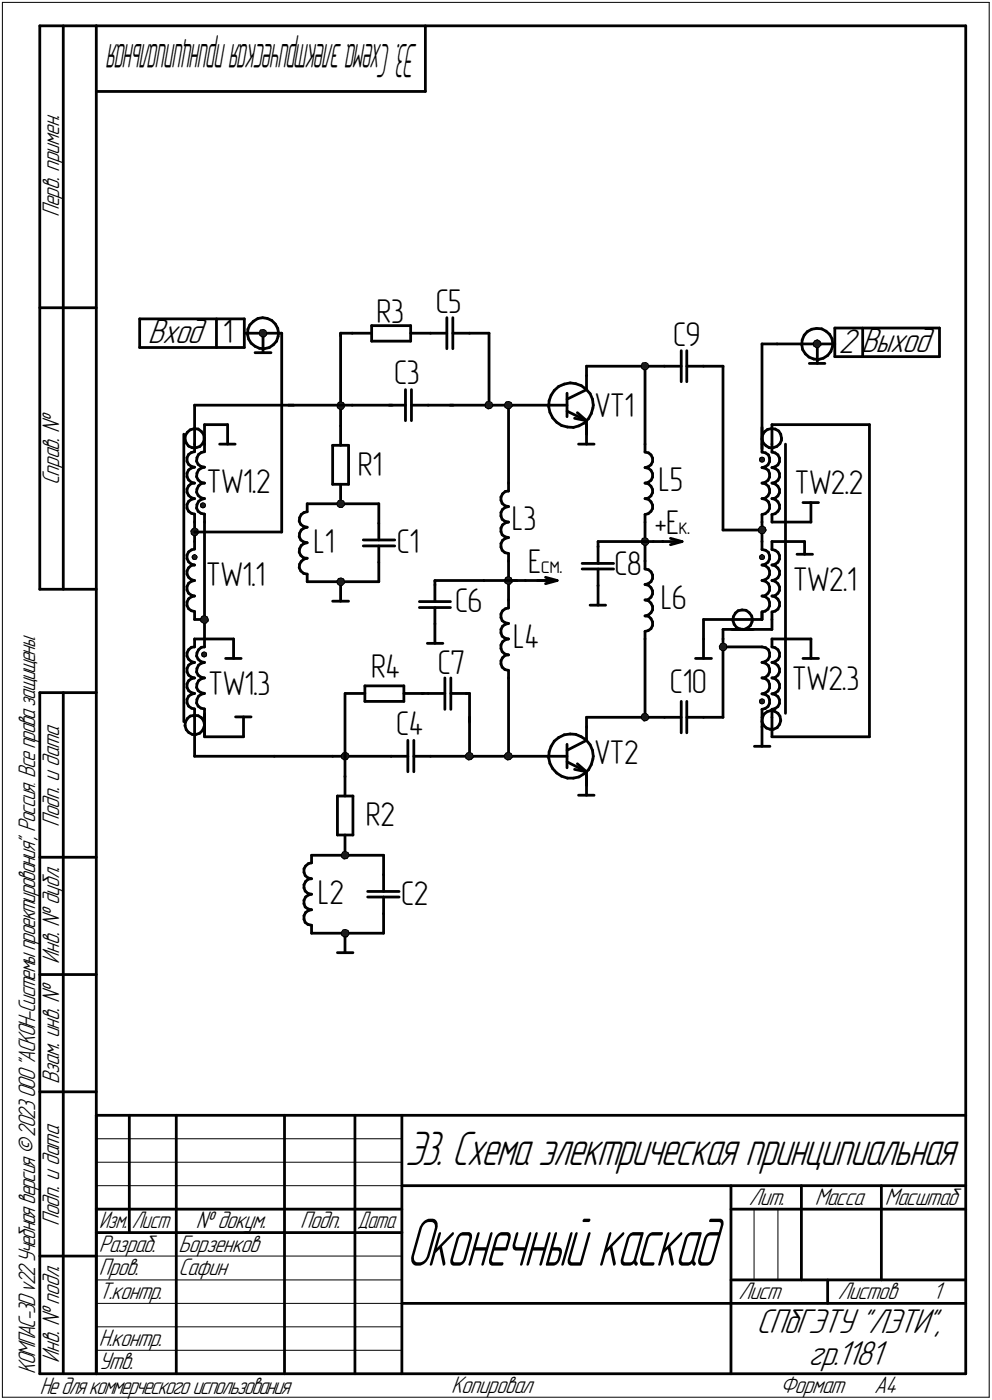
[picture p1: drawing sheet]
<svg xmlns="http://www.w3.org/2000/svg" width="211mm" height="298mm" viewBox="0 0 211 298" stroke-linecap="round" stroke-linejoin="round" font-family="sans-serif">
<g fill="none" stroke="#000" stroke-width=".59">
<path d="M8.5 5.5v120zM8.5 5.5h12zM13.5 5.5v120zM20.5 5.5v287zM20.5 5.5h185zM20.5 19.5h70zM90.5 5.5v14zM205.5 5.5v287zM8.5 65.5h12zM29.7 67.9v6.1zM29.7 74h22.3zM29.7 67.9h22.3z"/>
<path d="M46.1 67.9v6.1zM52 71h7.9zM52 67.9v6.1zM52.7 71.2l.2 1zM52.7 70.1v1.1zM52.9 72.2l.5 .9zM53.2 69.2l.7-.8zM53.2 69.2l-.5 .9zM53.4 73.1l.9 .6zM53.9 68.4l1-.6zM54.3 75.1h3.4zM54.3 73.7l.9 .5z"/>
<path d="M54.9 67.8l1-.2zM55.2 74.2l1 .1zM55.4 70.9l.1 .4zM55.5 71.3l.3 .2zM55.5 70.4h.5zM55.5 70.4l-.1 .5zM55.8 71.5h.4zM55.9 67.6l1 .2zM56 71v4.1zM56 70.4l.4 .1zM56.2 71.5l.4-.3zM56.2 74.3l1.1-.3z"/>
<path d="M56.4 70.5l.2 .5zM56.6 71v.2zM56.9 67.8l.9 .4zM57.3 74l.9-.6zM57.8 68.2l.8 .8zM58.6 69l.5 .9zM58.8 72.6l-.6 .8zM59.1 69.9l.2 1.1zM59.2 71.6l-.4 1zM59.3 71l-.1 .6zM59.9 71v42.3zM72.5 71v15.4z"/>
<path d="M72.5 71h2.4zM72.5 71v.5zM74.9 71h4.2zM79.1 69.3h8.3zM79.1 69.3v3.3zM79.1 72.6h8.3zM87.4 71h4.2zM87.4 69.3v3.3zM91.6 71h3.5zM95.1 67.6v6.7zM96.4 71h3.5zM96.4 67.6v6.7z"/>
<path d="M99.9 71h4.2zM104.1 71v15.3zM124.8 78h16.6zM124.8 78v2zM136.7 77.9v.4zM136.7 78.3l.4 .3zM136.8 77.5l.5-.1zM136.8 77.5l-.1 .4zM137.1 78.6l.4-.1zM137.2 78v16.6zM137.3 77.4l.4 .2zM137.5 78.5l.3-.4z"/>
<path d="M137.7 77.6l.1 .4zM137.8 78v.1zM141.4 78h3.5zM144.9 74.7v6.6zM146.1 78h3.6zM146.1 74.7v6.6zM149.7 78h4.1zM153.8 78v34.9zM162.1 73.2v21.4zM162.1 73.2h3.3zM165.4 73.2h12.2zM170.6 73.4l.2 1z"/>
<path d="M170.7 72.4l-.1 1zM170.8 74.4l.6 1zM171.1 71.4l-.4 1zM171.4 75.4l.7 .6zM171.8 70.6l.9-.5zM171.8 70.6l-.7 .8zM172.1 76l1 .5zM172.2 77.4h3.3zM172.7 70.1l1-.2zM173.1 76.5h1.1zM173.2 73.1l.1 .5zM173.3 73.6l.4 .2z"/>
<path d="M173.5 72.7l.4-.1zM173.5 72.7l-.3 .4zM173.7 73.8l.5-.1zM173.7 69.9l1.1 .1zM173.9 73.2v4.2zM173.9 72.6l.4 .2zM174.2 73.7l.3-.3zM174.2 76.5l1-.2zM174.3 72.8l.2 .4zM174.5 73.2v.2zM174.8 70l1 .5zM175.2 76.3l.9-.6z"/>
<path d="M175.8 70.5l.7 .7zM176.5 71.2l.5 .9zM176.8 74.8l-.7 .9zM177 72.1l.2 1.1zM177.1 73.8l-.3 1zM177.2 73.2l-.1 .6zM177.6 69.8v6.1zM177.6 75.9h22.3zM177.6 69.8h22.3zM183.6 69.8v6.1zM199.9 69.8v6.1zM39.1 92.5v61.2z"/>
<path d="M39.4 93.6l.2 .7zM39.5 92.7l-.1 .9zM39.6 94.3l.5 .7zM39.8 98.2l.3 .7zM39.8 97.5v.7zM39.9 92l.6-.5zM39.9 92l-.4 .7zM40.1 98.9l.6 .4zM40.1 96.8l-.3 .7zM40.1 96.8l.6-.4zM40.1 95l.8 .3zM40.5 91.5l.8-.2z"/>
<path d="M40.7 99.7l.7-.2zM40.7 99.3l.7 .2zM40.7 96.4l.7-.2zM40.9 95.3h.8zM41.3 91.3l.9 .1zM41.4 86.3h21.1zM41.4 86.3v8.3zM41.4 94.6v1.6zM41.7 95.3l.8-.2zM41.8 98.2l.4 .7zM41.9 97.5l-.1 .7zM42.2 98.9l.6 .4z"/>
<path d="M42.2 91.4l.6 .5zM42.2 96.8l-.3 .7zM42.2 96.8l.6-.4zM42.8 99.3l.7 .2zM42.8 99.7l.7-.2zM42.8 96.4l.7-.2zM42.8 91.9l.5 .6zM43.1 94.5l-.6 .6zM43.3 92.5l.1 .8zM43.4 93.7l-.3 .8zM43.4 93.3v.4zM43.5 90.4h4.9z"/>
<path d="M43.5 90.4v4.2zM43.5 94.6v1.6zM46.7 94.6h3.3zM48.4 90.4v4.2zM61.4 86.3h13.5zM70.8 94.8h3.4zM70.8 94.8v8.3zM71.9 86.3l.1 .4zM72 86.7l.3 .3zM72.1 85.9l.5-.1zM72.1 85.9l-.2 .4zM72.3 87h.5z"/>
<path d="M72.5 86.4v4.3zM72.5 90.7v4.1zM72.6 85.8l.4 .1zM73 85.9l.1 .5zM73.1 86.6l-.3 .4zM73.1 86.4v.2zM74.2 94.8v8.3zM74.9 86.3h8.6zM82.8 86.3h3.5zM86.3 83v6.6zM87.5 86.3h3.6zM87.5 83v6.6z"/>
<path d="M91.1 86.3h5.3zM95.8 86.3h8.3zM103.4 86.2l.1 .4zM103.5 86.6l.4 .3zM103.6 85.8l.5-.1zM103.6 85.8l-.2 .4zM103.9 86.9l.4-.1zM104.1 86.3h12.4zM104.1 85.7l.4 .2zM104.3 86.8l.3-.4zM104.5 85.9l.1 .4zM104.6 86.3v.1z"/>
<path d="M107.5 86.2l.1 .4zM107.6 86.6l.4 .3zM107.8 85.8l.4-.1zM107.8 85.8l-.3 .4zM108 86.9l.5-.1zM108.2 86.3v16.6zM108.2 85.7l.4 .2zM108.5 86.8l.3-.4zM108.6 85.9l.2 .4zM108.8 86.3v.1zM116.5 86.3h4.1zM116.8 86.6l.2 1.2z"/>
<path d="M116.8 85.3v1.3zM117 87.8l.6 1.2zM117.3 84.2l-.5 1.1zM117.6 89l.8 .9zM117.9 83.1l1-.8zM117.9 83.1l-.6 1.1zM118.4 89.9l1.1 .7zM118.9 82.3l1.2-.5zM119.5 90.6l1.2 .3zM120.1 81.8l1.2-.3zM120.6 85l4.2-2zM120.6 87.5l4.2 2.1z"/>
<path d="M120.6 83.7v5zM120.7 90.9l1.3 .1zM121.3 81.5l1.2 .2zM122 91l1.2-.3zM122.3 89.1l2.5 .5zM122.5 81.7l1.2 .4zM122.9 87.9l1.9 1.7zM123.1 94.6h3.3zM123.2 90.7l1.1-.6zM123.7 82.1l1 .8zM124.3 90.1l.9-.9zM124.7 82.9l.9 .9z"/>
<path d="M124.8 80v3zM124.8 89.6v2.9zM124.8 90.4v4.2zM125.6 83.8l.5 1.2zM125.8 88.1l-.6 1.1zM126.1 85l.1 1.3zM126.2 86.9l-.4 1.2zM126.2 86.3v.6zM137.2 96.3l.8 .1zM137.2 99.6l.7-.2zM137.2 99.6l.8 .1zM137.2 94.6v1.7z"/>
<path d="M137.9 99.4l.6-.4zM138 96.4l.5 .5zM138 99.7l.5 .5zM138.5 96.9l.4 .6zM138.9 97.5v.8zM138.9 98.3l-.4 .7zM161.8 97.9l.1 .2zM161.9 97.6l.2-.1zM161.9 97.6l-.1 .3zM161.9 98.1l.2 .1zM162.1 96.3l.8 .1zM162.1 99.6l.7-.2z"/>
<path d="M162.1 99.6l.8 .1zM162.1 94.6v1.7zM162.1 97.5l.3 .1zM162.1 98.2l.3-.1zM162.1 91v4.6zM162.1 93.5l.3 .8zM162.2 92.7l-.1 .8zM162.4 97.6l.1 .3zM162.4 94.3l.6 .6zM162.5 97.9l-.1 .2zM162.6 91.9l.7-.5zM162.6 91.9l-.4 .8z"/>
<path d="M162.8 99.4l.6-.4zM162.9 96.4l.6 .5zM162.9 99.7l.6 .5zM163 94.9l.7 .4zM163.3 91.4l.9-.1zM163.5 96.9l.2 .6zM163.7 95.3h.8zM163.7 97.5v.8zM163.7 98.3l-.3 .7zM164.2 91.3l.7 .1zM164.3 90.4v4.2zM164.3 90.4h20.7z"/>
<path d="M164.3 96.3l.6 .1zM164.3 99.6l.6-.2zM164.3 99.6l.6 .1zM164.3 94.6v1.7zM164.5 95.3l.8-.2zM164.9 96.4l.6 .5zM164.9 99.4l.6-.4zM164.9 99.7l.6 .5zM164.9 91.4l.8 .4zM165.3 95.1l.6-.6zM165.5 96.9l.4 .6zM165.7 91.8l.4 .7z"/>
<path d="M165.9 97.5v.8zM165.9 98.3l-.4 .7zM166.1 92.5l.2 .8zM166.3 93.7l-.4 .8zM166.3 93.3v.4zM167.1 94.6v57.3zM185 90.4v66.5zM39.8 119l.3 .6zM39.8 118.2v.8zM39.8 108.2l.3 .7zM39.8 107.4v.8zM39.8 104.8l.3 .7z"/>
<path d="M39.8 104.1v.7zM39.8 101.5l.3 .7zM39.8 100.8v.7zM40.1 119.6l.6 .5zM40.1 117.5l-.3 .7zM40.1 117.5l.6-.4zM40.1 108.9l.6 .4zM40.1 106.8l-.3 .6zM40.1 106.8l.6-.5zM40.1 105.5l.6 .5zM40.1 103.5l-.3 .6zM40.1 103.5l.6-.5z"/>
<path d="M40.1 102.2l.6 .5zM40.1 100.1l-.3 .7zM40.1 100.1l.6-.4zM40.7 117.1l.7-.2zM40.7 109.3l.7 .2zM40.7 106.3l.7-.1zM40.7 106l.7 .2zM40.7 103l.7-.1zM40.7 102.7l.7 .2zM40.8 113.1l.1 .5zM40.9 113.6l.3 .3zM41.1 112.8l.4-.2z"/>
<path d="M41.1 112.8l-.3 .3zM41.1 118.6v.3zM41.1 118.4l.3-.1zM41.1 118.4v.2zM41.1 118.9l.3 .1zM41.2 113.9l.5-.1zM41.4 111.2v4.1zM41.4 115.3v1.6zM41.4 109.5v1.7zM41.4 118.3l.3 .1zM41.4 119l.3-.1zM41.4 113.3h18.5z"/>
<path d="M41.5 112.6l.4 .3zM41.7 118.4v.2zM41.7 118.6v.3zM41.8 108.2l.4 .7zM41.8 104.8l.4 .7zM41.8 101.5l.4 .7zM41.9 107.4l-.1 .8zM41.9 104.1l-.1 .7zM41.9 100.8l-.1 .7zM41.9 112.9l.1 .4zM42 113.5l-.3 .3zM42 113.3v.2z"/>
<path d="M42.2 108.9l.6 .4zM42.2 105.5l.6 .5zM42.2 102.2l.6 .5zM42.2 106.8l-.3 .6zM42.2 106.8l.6-.5zM42.2 103.5l-.3 .6zM42.2 103.5l.6-.5zM42.2 100.1l-.3 .7zM42.2 100.1l.6-.4zM42.8 109.3l.7 .2zM42.8 106l.7 .2zM42.8 102.7l.7 .2z"/>
<path d="M42.8 106.3l.7-.1zM42.8 103l.7-.1zM42.8 107.6l.1 .3zM42.9 107.4l.3-.1zM42.9 107.4l-.1 .2zM42.9 107.9h.3zM43.2 107.3l.2 .1zM43.2 107.9h.2zM43.4 107.4l.1 .2zM43.5 111.2v24.9zM43.5 109.5v1.7zM43.5 107.6l-.1 .3z"/>
<path d="M63.7 117.6l.3 .7zM63.7 114.3l.3 .7zM63.7 111l.3 .7zM63.8 116.8l-.1 .8zM63.8 113.5l-.1 .8zM63.8 110.2l-.1 .8zM64 118.3l.6 .5zM64 115l.6 .4zM64 111.7l.6 .4zM64.1 119.5l-.3 .6zM64.1 119.5l.6-.5zM64.1 116.2l-.3 .6z"/>
<path d="M64.1 116.2l.6-.5zM64.1 112.9l-.3 .6zM64.1 112.9l.6-.5zM64.1 109.6l-.3 .6zM64.1 109.6l.6-.5zM64.6 118.8l.8 .1zM64.6 115.4l.8 .2zM64.6 112.1l.8 .2zM64.7 119l.7-.1zM64.7 115.7l.7-.1zM64.7 112.4l.7-.1zM64.7 109.1l.7-.1z"/>
<path d="M65.4 107.3h15.2zM65.4 107.3v1.7zM70.8 103.1h3.4zM71.9 107.2l.1 .4zM72 107.6l.3 .3zM72.1 106.8l.5-.1zM72.1 106.8l-.2 .4zM72.3 107.9h.4zM72.5 103.1v4.2zM72.6 106.7l.4 .1zM73 106.8l.1 .5zM73.1 107.5l-.4 .4z"/>
<path d="M73.1 107.3v.2zM77.3 116.2h6.7zM77.3 115h6.7zM80.6 119.7v4.2zM80.6 107.3v4.1zM80.6 116.2v3.5zM80.6 111.4v3.6zM106.6 116.5l.2 .7zM106.6 115.7v.8zM106.6 113.2l.2 .7zM106.6 112.4v.8zM106.6 109.9l.2 .7z"/>
<path d="M106.6 109.1v.8zM106.6 106.5l.2 .7zM106.6 105.8v.7zM106.8 117.2l.6 .5zM106.8 113.9l.6 .4zM106.8 110.6l.6 .4zM106.8 107.2l.6 .5zM106.9 115.1l-.3 .6zM106.9 115.1l.6-.5zM106.9 111.8l-.3 .6zM106.9 111.8l.6-.5zM106.9 108.5l-.3 .6z"/>
<path d="M106.9 108.5l.6-.5zM106.9 105.2l-.3 .6zM106.9 105.2l.6-.6zM107.4 117.7l.8 .2zM107.4 114.3l.8 .2zM107.4 111l.8 .2zM107.4 107.7l.8 .2zM107.5 114.6l.7-.1zM107.5 111.3l.7-.1zM107.5 108l.7-.1zM107.5 104.6h.7zM108.2 119.5v8.3z"/>
<path d="M108.2 102.9v1.7zM108.2 117.9v1.6zM123.9 120h6.7zM127.3 115.3h11.7zM127.3 116.4v3.6zM127.3 115.3v1.1zM136.7 115.2v.5zM136.7 115.7l.4 .2zM136.8 114.8l.5-.1zM136.8 114.8l-.1 .4zM137.1 115.9h.4zM137.2 115.3v4.2z"/>
<path d="M137.2 111.2v4.1zM137.2 102.9l.7-.2zM137.2 102.9l.8 .1zM137.2 106.2l.7-.1zM137.2 106.2l.8 .1zM137.2 109.6l.7-.2zM137.2 109.6v1.6zM137.2 119.5v1.7zM137.3 114.7l.4 .2zM137.5 115.9l.3-.3zM137.7 114.9l.1 .4zM137.8 115.3v.3z"/>
<path d="M137.9 102.7l.6-.4zM137.9 106.1l.6-.5zM137.9 109.4l.6-.5zM138 103l.5 .5zM138 106.3l.5 .5zM138.5 100.2l.4 .6zM138.5 103.5l.4 .7zM138.5 106.8l.4 .7zM138.9 100.8v.8zM138.9 101.6l-.4 .7zM138.9 104.2v.7zM138.9 104.9l-.4 .7z"/>
<path d="M138.9 107.5v.8zM138.9 108.3l-.4 .6zM139 115.3h2.1zM141 115.3h4.1zM142.7 114.6l2.4 .7zM142.7 116l2.4-.7zM153.8 112.9h8.3zM161.5 112.7l.1 .5zM161.6 113.2l.4 .3zM161.8 112.4l.4-.2zM161.8 112.4l-.3 .3zM161.8 118.6l.1 .3z"/>
<path d="M161.9 118.4l.2-.1zM161.9 118.4l-.1 .2zM161.9 118.9l.2 .1zM162 113.5l.5-.1zM162.1 111.2v4.1zM162.1 117l.8 .2zM162.1 115.3v1.7zM162.1 102.9l.7-.2zM162.1 102.9l.8 .1zM162.1 106.2l.7-.1zM162.1 106.2l.8 .1zM162.1 109.6l.7-.2z"/>
<path d="M162.1 109.6v1.6zM162.1 118.3l.3 .1zM162.1 119l.3-.1zM162.2 112.2l.4 .2zM162.4 118.4l.1 .2zM162.5 118.6l-.1 .3zM162.6 112.4l.2 .5zM162.7 113l-.2 .4zM162.8 102.7l.6-.4zM162.8 106.1l.6-.5zM162.8 109.4l.6-.5zM162.8 112.9l-.1 .1z"/>
<path d="M162.9 117.2l.6 .4zM162.9 103l.6 .5zM162.9 106.3l.6 .5zM163.5 117.6l.2 .7zM163.5 100.2l.2 .6zM163.5 103.5l.2 .7zM163.5 106.8l.2 .7zM163.7 118.3v.7zM163.7 119l-.3 .7zM163.7 100.8v.8zM163.7 101.6l-.3 .7zM163.7 104.2v.7z"/>
<path d="M163.7 104.9l-.3 .7zM163.7 107.5v.8zM163.7 108.3l-.3 .6zM164.3 111.2h8.3zM164.3 117l.6 .2zM164.3 115.3v1.7zM164.3 102.9l.6-.2zM164.3 102.9l.6 .1zM164.3 106.2l.6-.1zM164.3 106.2l.6 .1zM164.3 109.6l.6-.2zM164.3 109.6v1.6z"/>
<path d="M164.3 115.3h6.9zM164.9 117.2l.6 .4zM164.9 102.7l.6-.4zM164.9 103l.6 .5zM164.9 106.1l.6-.5zM164.9 106.3l.6 .5zM164.9 109.4l.6-.5zM165.5 117.6l.4 .7zM165.5 100.2l.4 .6zM165.5 103.5l.4 .7zM165.5 106.8l.4 .7zM165.9 118.3v.7z"/>
<path d="M165.9 119l-.4 .7zM165.9 100.8v.8zM165.9 101.6l-.4 .7zM165.9 104.2v.7zM165.9 104.9l-.4 .7zM165.9 107.5v.8zM165.9 108.3l-.4 .6zM169.6 118h3.3zM170.9 107h3.3zM171.2 115.5v2.5zM171.2 115.3v.2zM172.6 107v4.2z"/>
<path d="M8.5 125.5h12zM39.8 128.9l.3 .7zM39.8 128.2v.7zM39.8 125.6l.3 .7zM39.8 124.9v.7zM39.8 122.3l.3 .6zM39.8 121.6v.7zM39.8 139.7l.3 .7zM39.8 139v.7zM40.1 129.6l.6 .4zM40.1 127.5l-.3 .7zM40.1 127.5l.6-.4z"/>
<path d="M40.1 126.3l.6 .4zM40.1 124.2l-.3 .7zM40.1 124.2l.6-.4zM40.1 122.9l.6 .5zM40.1 120.9l-.3 .7zM40.1 120.9l.6-.5zM40.1 138.3l-.3 .7zM40.1 138.3l.6-.5zM40.7 130l.7 .2zM40.7 127.1l.7-.2zM40.7 126.7l.7 .2zM40.7 123.8l.7-.2z"/>
<path d="M40.7 123.4l.7 .2zM40.7 120.4l.7-.1zM40.7 120.1l.7 .2zM40.7 137.8h.7zM41.4 131.9h2.1zM41.4 136.1h8.3zM41.4 130.2v1.7zM41.4 136.1v1.7zM41.8 139.7l.4 .7zM41.9 139l-.1 .7zM42.2 138.3l-.3 .7zM42.2 138.3l.6-.5z"/>
<path d="M42.8 137.8h.7zM42.8 131.8l.1 .4zM42.9 132.2l.4 .3zM43.1 131.4l.4-.1zM43.1 131.4l-.3 .4zM43.1 139.4l.1 .2zM43.2 139.1l.2-.1zM43.2 139.1l-.1 .3zM43.2 139.6l.2 .1zM43.3 132.5h.5zM43.4 139l.3 .1zM43.4 139.7l.3-.1z"/>
<path d="M43.5 136.1v1.7zM43.5 131.3l.4 .2zM43.7 139.1l.1 .3zM43.8 132.5l.3-.3zM43.8 139.4l-.1 .2zM43.9 131.5l.2 .4zM44.1 131.9v.3zM49.7 136.1v4.1zM63.7 120.9l.3 .7zM63.8 120.1l-.1 .8zM64 121.6l.6 .5zM64.6 122.1l.8 .2z"/>
<path d="M65.4 123.9h15.2zM65.4 122.3v1.6zM70.8 128h3.4zM71.9 123.8l.1 .4zM72 124.2l.3 .3zM72.1 123.4l.5-.1zM72.1 123.4l-.2 .4zM72.3 124.5h.4zM72.5 123.9v4.1zM72.6 123.3l.4 .1zM72.7 124.5l.4-.4zM73 123.4l.1 .5z"/>
<path d="M73.1 123.9v.2zM89.2 129.4h6.6zM89.2 128.1h6.6zM90.9 137h3.3zM92.5 129.4v3.4zM92.5 124.5v3.6zM92.5 123.8v.7zM92.5 132.8v4.2zM92.5 123.6h10.5zM92.5 123.6v.2zM103 123.6h7zM106.6 138.1l.2 .7z"/>
<path d="M106.6 137.3v.8zM106.6 134.8l.2 .7zM106.6 134v.8zM106.6 131.5l.2 .7zM106.6 130.7v.8zM106.8 138.8l.6 .5zM106.8 135.5l.6 .4zM106.8 132.2l.6 .4zM106.9 136.7l-.3 .6zM106.9 136.7l.6-.5zM106.9 133.3l-.3 .7zM106.9 133.3l.6-.4z"/>
<path d="M106.9 130l-.3 .7zM106.9 130l.6-.4zM107.4 139.3l.8 .1zM107.4 135.9l.8 .2zM107.4 132.6l.8 .2zM107.5 139.5l.7-.1zM107.5 136.2l.7-.1zM107.5 132.9l.7-.1zM107.5 129.6l.7-.1zM107.5 123.5l.1 .5zM107.6 124l.4 .2zM107.8 123.1l.4-.1z"/>
<path d="M107.8 123.1l-.3 .4zM108 124.2h.5zM108.2 123.6h3.6zM108.2 127.8v1.7zM108.2 123l.4 .2zM108.5 124.2l.3-.3zM108.6 123.2l.2 .4zM108.8 123.6v.3zM111.8 123.6h4.7zM114.4 123.6h4.1zM116.1 122.9l2.4 .7zM116.1 124.3l2.4-.7z"/>
<path d="M123.9 121.2h6.7zM125.6 128.9h3.3zM127.3 121.2v3.5zM127.3 124.7v4.2zM137.2 136.1v16.6zM137.2 121.2l.8 .1zM137.2 124.5l.7-.2zM137.2 124.5l.8 .1zM137.2 127.8l.7-.1zM137.2 127.8l.8 .1zM137.2 131.1l.7-.1zM137.2 131.1l.8 .1z"/>
<path d="M137.2 134.5l.7-.2zM137.2 134.5v1.6zM137.9 124.3l.6-.4zM137.9 127.7l.6-.5zM137.9 131l.6-.5zM137.9 134.3l.6-.4zM138 121.3l.5 .5zM138 124.6l.5 .5zM138 127.9l.5 .5zM138 131.2l.5 .5zM138.5 121.8l.4 .6zM138.5 125.1l.4 .7z"/>
<path d="M138.5 128.4l.4 .7zM138.5 131.7l.4 .7zM138.9 122.4v.8zM138.9 123.2l-.4 .7zM138.9 125.8v.7zM138.9 126.5l-.4 .7zM138.9 129.1v.8zM138.9 129.9l-.4 .6zM138.9 132.4v.8zM138.9 133.2l-.4 .7zM149.7 131.9h12.4zM149.7 131.9v4.2z"/>
<path d="M149.7 136.1v4.1zM153.2 137.7l.1 .4zM153.3 138.1l.4 .2zM153.5 137.2h.4zM153.5 137.2l-.3 .5zM153.7 138.3h.4zM153.8 136.1v16.6zM153.8 134v2.1zM153.8 134h10.5zM153.8 137.8h8.3zM153.9 137.2l.4 .1zM154.1 138.3l.3-.3z"/>
<path d="M154.3 137.3l.1 .5zM154.4 137.8v.2zM155.7 134h4.6zM156 132.2l.2 .7zM156 131.3v.9zM156.2 132.9l.5 .7zM156.5 130.6l.6-.6zM156.5 130.6l-.5 .7zM156.7 133.6l.8 .3zM157.1 130l.8-.1zM157.5 133.9l.8 .1zM157.9 129.9l.8 .1z"/>
<path d="M158.3 134l.8-.3zM158.7 130l.7 .5zM159.1 133.7l.6-.5zM159.4 130.5l.5 .6zM159.9 131.1l.2 .8zM160 132.4l-.3 .8zM160.1 131.9l-.1 .5zM162.1 130.3v1.6zM162.1 137.8l.8 .1zM162.1 120.3l.7-.2zM162.1 120.3l.8 .2zM162.1 123.6l.7-.2z"/>
<path d="M162.1 123.6l.8 .2zM162.1 126.9l.7-.1zM162.1 126.9l.8 .2zM162.1 130.3l.7-.2zM162.8 120.1l.6-.4zM162.8 123.4l.6-.4zM162.8 126.8l.6-.5zM162.8 130.1l.6-.4zM162.9 137.9l.6 .4zM162.9 120.5l.6 .5zM162.9 123.8l.6 .5zM162.9 127.1l.6 .5z"/>
<path d="M163.5 138.3l.2 .7zM163.5 121l.2 .6zM163.5 124.3l.2 .7zM163.5 127.6l.2 .7zM163.7 139v.8zM163.7 139.8l-.3 .7zM163.7 121.6v.7zM163.7 122.3l-.3 .7zM163.7 125v.7zM163.7 125.7l-.3 .6zM163.7 128.3v.7zM163.7 129l-.3 .7z"/>
<path d="M164.3 136.1h8.3zM164.3 131.9v2.1zM164.3 137.8l.6 .1zM164.3 136.1v1.7zM164.3 120.3l.6-.2zM164.3 120.3l.6 .2zM164.3 123.6l.6-.2zM164.3 123.6l.6 .2zM164.3 126.9l.6-.1zM164.3 126.9l.6 .2zM164.3 130.3l.6-.2zM164.3 130.3v1.6z"/>
<path d="M164.9 137.9l.6 .4zM164.9 120.1l.6-.4zM164.9 120.5l.6 .5zM164.9 123.4l.6-.4zM164.9 123.8l.6 .5zM164.9 126.8l.6-.5zM164.9 127.1l.6 .5zM164.9 130.1l.6-.4zM165.5 138.3l.4 .7zM165.5 121l.4 .6zM165.5 124.3l.4 .7zM165.5 127.6l.4 .7z"/>
<path d="M165.9 139v.8zM165.9 139.8l-.4 .7zM165.9 121.6v.7zM165.9 122.3l-.4 .7zM165.9 125v.7zM165.9 125.7l-.4 .6zM165.9 128.3v.7zM165.9 129l-.4 .7zM172.6 136.1v4.1zM8.5 147.5v145zM8.5 147.5h12zM13.5 147.5v145z"/>
<path d="M39.4 154.5l.2 .9zM39.5 153.8l-.1 .7zM39.6 155.4l.5 .6zM39.8 149.7l.3 .7zM39.8 148.9v.8zM39.8 146.4l.3 .7zM39.8 145.6v.8zM39.8 143.1l.3 .7zM39.8 142.3v.8zM39.9 153l.6-.5zM39.9 153l-.4 .8zM40.1 150.4l.6 .4z"/>
<path d="M40.1 148.3l-.3 .6zM40.1 148.3l.6-.5zM40.1 147.1l.6 .4zM40.1 144.9l-.3 .7zM40.1 144.9l.6-.4zM40.1 143.8l.6 .4zM40.1 141.6l-.3 .7zM40.1 141.6l.6-.4zM40.1 140.4l.6 .5zM40.1 156l.8 .4zM40.5 152.5l.8-.2zM40.7 150.8l.7 .2z"/>
<path d="M40.7 147.8l.7-.1zM40.7 147.5l.7 .2zM40.7 144.5l.7-.1zM40.7 144.2l.7 .2zM40.7 141.2l.7-.1zM40.7 140.9l.7 .2zM40.9 156.4h.8zM41.3 152.3l.9 .1zM41.4 152.7v8.3zM41.4 151v1.7zM41.7 156.4l.8-.3zM41.8 149.7l.4 .7z"/>
<path d="M41.8 146.4l.4 .7zM41.8 143.1l.4 .7zM41.9 148.9l-.1 .8zM41.9 145.6l-.1 .8zM41.9 142.3l-.1 .8zM42.2 150.4l.6 .4zM42.2 147.1l.6 .4zM42.2 143.8l.6 .4zM42.2 140.4l.6 .5zM42.2 152.4l.6 .4zM42.2 148.3l-.3 .6zM42.2 148.3l.6-.5z"/>
<path d="M42.2 144.9l-.3 .7zM42.2 144.9l.6-.4zM42.2 141.6l-.3 .7zM42.2 141.6l.6-.4zM42.8 150.8l.7 .2zM42.8 147.5l.7 .2zM42.8 144.2l.7 .2zM42.8 140.9l.7 .2zM42.8 147.8l.7-.1zM42.8 144.5l.7-.1zM42.8 141.2l.7-.1zM42.8 152.8l.5 .7z"/>
<path d="M43.1 155.5l-.6 .6zM43.3 153.5l.2 .8zM43.4 154.8l-.3 .7zM43.5 152.7v4.2zM43.5 156.9h8.3zM43.5 151v1.7zM43.5 152.1v4.5zM43.5 154.3l-.1 .5zM48 140.2h3.3zM50.1 152.7h3.3zM51.8 152.7v4.2zM73.4 147.7v13.3z"/>
<path d="M73.5 147.7h4.1zM77.6 146h8.3zM77.6 146v3.4zM77.6 149.4h8.3zM85.9 147.7h4.2zM85.9 146v3.4zM86.8 157.6v6.7zM88.1 157.6v6.7zM89.7 147.7h1.4zM91.1 147.7h3.6zM94.7 144.4v6.6zM95.9 147.7h3.5z"/>
<path d="M95.9 144.4v6.6zM99.1 147.7h.8zM99.9 152.7v8.3zM99.9 147.7v6.1zM106.6 141.4l.2 .7zM106.6 140.7v.7zM106.8 142.1l.6 .5zM106.9 140l-.3 .7zM106.9 140l.6-.5zM107.4 142.6l.8 .1zM108.2 144.4v16.6zM108.2 142.7v1.7z"/>
<path d="M117.3 158.9l-.5 1.2zM117.9 157.8l1-.7zM117.9 157.8l-.6 1.1zM118.9 157.1l1.2-.6zM120.1 156.5l1.2-.2zM120.6 159.8l4.2-2.2zM120.6 158.5v5zM121.3 156.3l1.2 .1zM122.5 156.4l1.2 .5zM123.7 156.9l1 .7zM124.7 157.6l.9 1zM124.8 152.7h16.6z"/>
<path d="M124.8 152.7v2.1zM124.8 154.8v2.8zM125.6 158.6l.5 1.2zM126.1 159.8l.1 1.2zM136.7 152.6v.4zM136.7 153l.4 .3zM136.8 152.2l.5-.1zM136.8 152.2l-.1 .4zM137.1 153.3l.4-.1zM137.3 152.1l.4 .2zM137.5 153.2l.3-.3zM137.7 152.3l.1 .4z"/>
<path d="M137.8 152.7v.2zM141.4 152.7h3.5zM144.9 149.4v6.6zM146.1 152.7h3.6zM146.1 149.4v6.6zM148 140.2h3.4zM149.7 152.7h4.1zM160.5 158.9h3.3zM161.8 149.4l.1 .2zM161.9 149.1l.2-.1zM161.9 149.1l-.1 .3zM161.9 149.6l.2 .1z"/>
<path d="M162.1 152.7v2.1zM162.1 141.1l.7-.2zM162.1 141.1l.8 .1zM162.1 144.4l.7-.1zM162.1 144.4l.8 .1zM162.1 147.7l.7-.1zM162.1 147.7l.8 .2zM162.1 151l.7-.1zM162.1 151v1.7zM162.1 149l.3 .1zM162.1 149.7l.3-.1zM162.1 154.8v4.1z"/>
<path d="M162.1 153.7l.4 .7zM162.2 152.8l-.1 .9zM162.4 149.1l.1 .3zM162.5 149.4l-.1 .2zM162.5 154.4l.6 .6zM162.6 152.1l.6-.5zM162.6 152.1l-.4 .7zM162.8 140.9l.6-.4zM162.8 144.3l.6-.5zM162.8 147.6l.6-.4zM162.8 150.9l.6-.4zM162.9 141.2l.6 .5z"/>
<path d="M162.9 144.5l.6 .5zM162.9 147.9l.6 .4zM163.1 155l.7 .3zM163.2 151.6l.8-.3zM163.5 141.7l.2 .7zM163.5 145l.2 .7zM163.5 148.3l.2 .7zM163.7 142.4v.7zM163.7 143.1l-.3 .7zM163.7 145.7v.8zM163.7 146.5l-.3 .7zM163.7 149v.8z"/>
<path d="M163.7 149.8l-.3 .7zM163.8 155.3h.8zM164 151.3l.8 .2zM164.3 156.9h20.7zM164.3 152.7v4.2zM164.3 141.1l.6-.2zM164.3 141.1l.6 .1zM164.3 144.4l.6-.1zM164.3 144.4l.6 .1zM164.3 147.7l.6-.1zM164.3 147.7l.6 .2zM164.3 151l.6-.1z"/>
<path d="M164.3 151v1.7zM164.6 155.3l.8-.4zM164.8 151.5l.7 .4zM164.9 140.9l.6-.4zM164.9 141.2l.6 .5zM164.9 144.3l.6-.5zM164.9 144.5l.6 .5zM164.9 147.6l.6-.4zM164.9 147.9l.6 .4zM164.9 150.9l.6-.4zM165.5 141.7l.4 .7zM165.5 145l.4 .7z"/>
<path d="M165.5 148.3l.4 .7zM165.5 151.9l.4 .6zM165.9 142.4v.7zM165.9 143.1l-.4 .7zM165.9 145.7v.8zM165.9 146.5l-.4 .7zM165.9 149v.8zM165.9 149.8l-.4 .7zM165.9 154.3l-.5 .6zM165.9 152.5l.2 .8zM166.1 153.5l-.2 .8zM166.1 153.3v.2z"/>
<path d="M170.9 140.2h3.3zM41.4 161h16.9zM58.3 161h12.5zM70.8 161h12.4zM71.8 177.8h3.3zM71.8 169.5h3.3zM71.8 169.5v8.3zM72.8 160.9l.1 .5zM72.9 161.4l.4 .2zM73.1 160.5l.4-.1zM73.1 160.5l-.3 .4zM73.3 161.6l.4-.1z"/>
<path d="M73.4 177.8v4.1zM73.4 165.4v4.1zM73.4 161v4.4zM73.5 160.4l.4 .2zM73.9 160.6l.2 .4zM74 161.2l-.3 .3zM74.1 161l-.1 .2zM75.1 169.5v8.3zM83.2 161h3.6zM88.1 161h3.5zM91.6 161h8.3zM99.2 160.9l.1 .5z"/>
<path d="M99.3 161.4l.4 .2zM99.5 160.5l.4-.1zM99.5 160.5l-.3 .4zM99.7 161.6l.5-.1zM99.9 161h8.3zM99.9 160.4l.4 .2zM100.2 161.5l.3-.3zM100.3 160.6l.2 .4zM100.5 161v.2zM107.5 160.9l.1 .5zM107.6 161.4l.4 .2zM107.8 160.5l.4-.1z"/>
<path d="M107.8 160.5l-.3 .4zM108 161.6l.5-.1zM108.2 161h8.6zM108.2 160.4l.4 .2zM108.5 161.5l.3-.3zM108.6 160.6l.2 .4zM108.8 161v.2zM116.5 161h4.1zM116.8 161.4l.2 1.2zM116.8 160.1v1.3zM117 162.6l.6 1.1zM117.6 163.7l.8 .9z"/>
<path d="M118.4 164.6l1.1 .7zM119.5 165.3l1.2 .4zM120.6 162.2l4.2 2.1zM120.7 165.7h1.3zM122 165.7l1.2-.3zM122.3 163.8l2.5 .5zM122.9 162.6l1.9 1.7zM123.1 169.3h3.3zM123.2 165.4l1.1-.6zM124.3 164.8l.9-.9zM124.8 165.2v4.1zM124.8 164.3v2.9z"/>
<path d="M125.8 162.8l-.6 1.1zM126.2 161.6l-.4 1.2zM126.2 161v.6zM8.5 182.5h12zM64.7 195.7l.2 .7zM64.7 195v.7zM64.7 192.4l.2 .7zM64.7 191.7v.7zM64.7 189.1l.2 .6zM64.7 188.4v.7zM64.7 185.8l.2 .6zM64.7 185v.8z"/>
<path d="M64.9 196.4l.6 .4zM64.9 193.1l.6 .4zM64.9 189.7l.6 .5zM64.9 186.4l.6 .5zM65 194.3l-.3 .7zM65 194.3l.6-.4zM65 191l-.3 .7zM65 191l.6-.4zM65 187.7l-.3 .7zM65 187.7l.6-.5zM65 184.4l-.3 .6zM65 184.4l.6-.5z"/>
<path d="M65.5 196.8l.8 .2zM65.5 193.5l.8 .2zM65.5 190.2l.8 .2zM65.5 186.9l.8 .2zM65.6 193.9l.7-.2zM65.6 190.6l.7-.2zM65.6 187.2l.7-.1zM65.6 183.9l.7-.2zM66.3 198.7h15.3zM66.3 182.1h15.3zM66.3 182.1v1.6zM66.3 197v1.7z"/>
<path d="M72.8 198.6l.1 .5zM72.8 182l.1 .5zM72.9 199.1l.3 .2zM72.9 182.5l.3 .2zM73.1 198.2l.4-.1zM73.1 198.2l-.3 .4zM73.1 181.6l.4-.1zM73.1 181.6l-.3 .4zM73.2 199.3h.5zM73.2 182.7l.5-.1zM73.4 198.7v4.2zM73.5 198.1l.4 .2z"/>
<path d="M73.5 181.5l.4 .2zM73.9 198.3l.2 .4zM73.9 181.7l.2 .4zM74 199l-.3 .3zM74 182.3l-.3 .3zM74.1 198.7l-.1 .3zM74.1 182.1l-.1 .2zM78.2 191h6.7zM78.2 189.8h6.7zM81.6 194.6v4.1zM81.6 182.1v4.2zM81.6 191v3.6z"/>
<path d="M81.6 186.3v3.5zM8.5 207.5h12zM71.8 202.9h3.3zM8.5 232.5h12zM20.5 237.5h185zM20.5 237.5v55zM27.5 237.5v25zM37.5 237.5v55zM60.5 237.5v55zM75.5 237.5v55zM85.5 237.5v55zM20.5 257.5h65z"/>
<path d="M85.5 252.5h120zM155.5 252.5v40zM155.5 257.5h15zM170.5 252.5v20zM170.5 257.5h35zM187.5 252.5v20zM8.5 267.5h12zM20.5 262.5h65zM85.5 277.5h70zM155.5 277.5h50zM155.5 272.5h50zM176.1 272.5v5z"/>
<path d="M8.5 292.5h12zM20.5 292.5h185z"/>
</g>
<g fill="#1c1c1c" stroke="#1c1c1c" stroke-width=".21">
<path d="M72.4 123.3h.2zM72.1 123.4h.8zM72.1 123.4h.9zM72.1 123.5h.9zM72 123.6h1.1zM71.9 123.7h1.2zM71.9 123.8h1.2zM71.9 123.9h1.2zM71.9 124h1.2zM71.9 124h1.2zM71.9 124.1h1.2zM72 124.2h1.1zM72.1 124.3h.9zM72.1 124.4h.8zM72.2 124.5h.4z"/>
<path d="M72.2 106.7h.4zM72.1 106.8h.8zM72.1 106.8h.9zM72.1 106.9h1zM72 107h1.1zM71.9 107.1h1.2zM71.9 107.2h1.2zM71.9 107.3h1.2zM71.9 107.4h1.2zM71.9 107.4h1.2zM71.9 107.5h1.2zM72 107.6h1.1zM72.1 107.7h.9zM72.1 107.8h.8zM72.4 107.9h.2z"/>
<path d="M72.4 85.8h.2zM72.1 85.9h.8zM72.1 85.9h.9zM72.1 86h1zM72 86.1h1.1zM71.9 86.2h1.2zM71.9 86.3h1.2zM71.9 86.4h1.2zM71.9 86.4h1.2zM71.9 86.5h1.2zM71.9 86.6h1.2zM72 86.7h1.1zM72.1 86.8h.9zM72.1 86.9h.8zM72.3 87h.3z"/>
<path d="M103.8 85.7h.5zM103.6 85.8h.8zM103.5 85.9h1zM103.5 85.9h1.1zM103.5 86h1.1zM103.5 86.1h1.1zM103.4 86.2h1.2zM103.4 86.3h1.2zM103.4 86.4h1.2zM103.5 86.4h1.1zM103.5 86.5h1.1zM103.5 86.6h1.1zM103.5 86.7h.9zM103.7 86.8h.6z"/>
<path d="M108 160.4h.3zM107.9 160.4h.6zM107.8 160.5h.7zM107.7 160.6h.9zM107.6 160.7h1.1zM107.6 160.8h1.2zM107.6 160.9h1.2zM107.5 161h1.3zM107.5 161h1.3zM107.5 161.1h1.3zM107.6 161.2h1.2zM107.6 161.3h1.1zM107.6 161.4h1.1zM107.7 161.5h.8zM107.9 161.5h.6z"/>
<path d="M107.9 85.7h.6zM107.8 85.8h.7zM107.7 85.9h.9zM107.6 85.9h1.1zM107.6 86h1.2zM107.6 86.1h1.2zM107.5 86.2h1.3zM107.5 86.3h1.3zM107.5 86.4h1.3zM107.6 86.4h1.2zM107.6 86.5h1.1zM107.6 86.6h1.1zM107.7 86.7h.8zM107.9 86.8h.6z"/>
<path d="M108 123h.3zM107.8 123.1h.7zM107.7 123.2h.9zM107.7 123.3h.9zM107.6 123.4h1.1zM107.6 123.4h1.2zM107.6 123.5h1.2zM107.5 123.6h1.3zM107.5 123.7h1.3zM107.6 123.8h1.2zM107.6 123.9h1.1zM107.6 124h1.1zM107.7 124h1zM107.9 124.1h.6zM107.9 124.2h.5z"/>
<path d="M41.3 112.6h.3zM41.1 112.7h.6zM41.1 112.8h.7zM41 112.9h.9zM40.9 112.9h1.1zM40.9 113h1.1zM40.8 113.1h1.2zM40.8 113.2h1.2zM40.8 113.3h1.2zM40.8 113.4h1.2zM40.8 113.5h1.2zM40.9 113.5h1.1zM40.9 113.6h1zM41 113.7h.8zM41.1 113.8h.6z"/>
<path d="M73.3 160.4h.3zM73.2 160.4h.5zM73.1 160.5h.7zM73 160.6h.9zM72.9 160.7h1.1zM72.8 160.8h1.3zM72.8 160.9h1.3zM72.8 161h1.3zM72.8 161h1.3zM72.8 161.1h1.3zM72.9 161.2h1.2zM72.9 161.3h1.1zM72.9 161.4h1zM73 161.5h.8zM73.2 161.5h.5z"/>
<path d="M99.7 160.4h.3zM99.7 160.4h.5zM99.5 160.5h.7zM99.4 160.6h.9zM99.3 160.7h1.1zM99.3 160.8h1.2zM99.3 160.9h1.2zM99.2 161h1.3zM99.2 161h1.3zM99.2 161.1h1.3zM99.3 161.2h1.2zM99.3 161.3h1.1zM99.3 161.4h1zM99.4 161.5h.8zM99.7 161.5h.5z"/>
<path d="M137 114.7h.4zM136.9 114.8h.7zM136.7 114.9h1.1zM136.7 115h1.1zM136.7 115.1h1.1zM136.7 115.1h1.1zM136.7 115.2h1.1zM136.7 115.3h1.1zM136.7 115.4h1.1zM136.7 115.5h1.1zM136.7 115.6h1.1zM136.7 115.7h1.1zM136.8 115.7h1zM136.9 115.8h.8zM137.2 115.9h.2z"/>
<path d="M137 77.4h.5zM136.9 77.5h.7zM136.7 77.6h1.1zM136.7 77.6h1.1zM136.7 77.7h1.1zM136.7 77.8h1.1zM136.7 77.9h1.1zM136.7 78h1.1zM136.7 78.1h1.1zM136.7 78.1h1.1zM136.7 78.2h1.1zM136.7 78.3h1.1zM136.8 78.4h.9zM136.9 78.5h.6z"/>
<path d="M137.1 152.1h.3zM137 152.1h.5zM136.9 152.2h.7zM136.7 152.3h1.1zM136.7 152.4h1.1zM136.7 152.5h1.1zM136.7 152.6h1.1zM136.7 152.7h1.1zM136.7 152.7h1.1zM136.7 152.8h1.1zM136.7 152.9h1.1zM136.7 153h1.1zM136.8 153.1h1zM136.8 153.2h.9zM137 153.2h.5z"/>
<path d="M161.9 112.3h.5zM161.8 112.4h.8zM161.7 112.4h.9zM161.6 112.5h1.1zM161.6 112.6h1.1zM161.5 112.7h1.2zM161.5 112.8h1.3zM161.5 112.9h1.3zM161.5 112.9h1.2zM161.5 113h1.2zM161.6 113.1h1.1zM161.6 113.2h1zM161.7 113.3h.9zM161.8 113.4h.7z"/>
<path d="M43.3 131.3h.3zM43.1 131.4h.8zM43 131.5h.9zM43 131.6h.9zM42.9 131.7h1.1zM42.9 131.7h1.2zM42.9 131.8h1.2zM42.8 131.9h1.3zM42.8 132h1.3zM42.9 132.1h1.2zM42.9 132.2h1.1zM42.9 132.2h1.1zM43 132.3h1zM43.2 132.4h.7zM43.3 132.5h.4z"/>
<path d="M162 118.4h.4zM161.9 118.4h.6zM161.8 118.5h.7zM161.8 118.6h.7zM161.8 118.7h.7zM161.9 118.8h.6zM161.9 118.9h.6z"/>
<path d="M162.1 97.5h.1zM162 97.6h.4zM161.9 97.7h.6zM161.8 97.8h.7zM161.8 97.9h.7zM161.8 98h.7zM161.9 98h.6zM161.9 98.1h.5z"/>
<path d="M162 149.1h.4zM161.9 149.2h.6zM161.8 149.3h.7zM161.8 149.4h.7zM161.8 149.4h.7zM161.9 149.5h.6zM161.9 149.6h.5z"/>
<path d="M41.2 118.4h.5zM41.1 118.4h.6zM41.1 118.5h.6zM41.1 118.6h.6zM41.1 118.7h.6zM41.1 118.8h.6zM41.1 118.9h.6z"/>
<path d="M43.1 107.3h.2zM43 107.4h.4zM42.9 107.4h.6zM42.8 107.5h.7zM42.8 107.6h.7zM42.8 107.7h.7zM42.9 107.8h.6zM42.9 107.9h.5z"/>
<path d="M43.3 139h.3zM43.3 139.1h.4zM43.2 139.2h.6zM43.1 139.3h.7zM43.1 139.4h.7zM43.1 139.4h.7zM43.2 139.5h.5zM43.2 139.6h.5z"/>
<path d="M153.6 137.2h.5zM153.5 137.2h.8zM153.4 137.3h.9zM153.3 137.4h1.1zM153.3 137.5h1.1zM153.2 137.6h1.2zM153.2 137.7h1.2zM153.2 137.8h1.2zM153.2 137.8h1.2zM153.2 137.9h1.2zM153.2 138h1.2zM153.3 138.1h1zM153.4 138.2h.9zM153.5 138.3h.7z"/>
<path d="M73.2 198.1h.5zM73.1 198.2h.7zM73 198.3h.9zM72.9 198.4h1.1zM72.9 198.5h1.1zM72.8 198.5h1.2zM72.8 198.6h1.3zM72.8 198.7h1.3zM72.8 198.8h1.3zM72.8 198.9h1.3zM72.8 199h1.2zM72.9 199.1h1zM73 199.1h.9zM73.1 199.2h.6z"/>
<path d="M73.2 181.5h.5zM73.1 181.6h.7zM73 181.7h.9zM72.9 181.8h1.1zM72.9 181.9h1.1zM72.8 181.9h1.2zM72.8 182h1.3zM72.8 182.1h1.3zM72.8 182.2h1.3zM72.8 182.3h1.3zM72.9 182.4h1.1zM72.9 182.5h1zM73 182.5h.8zM73.1 182.6h.6z"/>
<path d="M55.7 70.4h.4zM55.6 70.4h.7zM55.5 70.5h1zM55.5 70.6h1zM55.4 70.7h1.1zM55.4 70.8h1.2zM55.4 70.9h1.2zM55.4 71h1.2zM55.4 71h1.2zM55.4 71.1h1.2zM55.4 71.2h1.2zM55.5 71.3h1.1zM55.5 71.4h1zM55.6 71.5h.8z"/>
<path d="M173.7 72.6h.5zM173.5 72.7h.7zM173.4 72.8h.9zM173.3 72.9h1.1zM173.3 73h1.2zM173.3 73.1h1.2zM173.2 73.2h1.3zM173.2 73.2h1.3zM173.2 73.3h1.3zM173.3 73.4h1.2zM173.3 73.5h1.1zM173.3 73.6h1.1zM173.4 73.7h.8zM173.6 73.7h.6z"/>
</g>
<g fill="none" stroke="#000" stroke-width=".21">
<path d="M.5 .5v297zM.5 .5h210zM210.5 .5v297zM20.5 247.5h65zM20.5 252.5h65zM20.5 242.5h65zM160.4 257.5v15zM165.5 257.5v15zM20.5 267.5h65zM20.5 272.5h65zM20.5 277.5h65zM.5 297.5h210z"/>
<path d="M20.5 282.5h65zM20.5 287.5h65z"/>
</g>
<text font-size="15.2" x="86.4" y="269.5">Оконечный каскад</text>
<text font-size="10.8" x="86.2" y="248.2">Э3. Схема электрическая принципиальная</text>
<text font-size="10.4" x="88.8" y="9.3" transform="rotate(180 88.8 9.3)">Э3.Схемаэлектрическаяпринципиальная</text>
<g font-size="7.8">
<text x="31.5" y="72.9">Вход</text>
<text x="178.4" y="75.2">2 Выход</text>
<text x="161" y="283.8">СПбГЭТУ &quot;ЛЭТИ&quot;,</text>
<text x="172" y="290.8">гр.1181</text>
</g>
<g font-size="7.3">
<text x="80.1" y="68.8">R3</text>
<text x="92.7" y="66.6">C5</text>
<text x="47.4" y="73">1</text>
<text x="143.2" y="73.6">C9</text>
<text x="83.8" y="81.8">C3</text>
<text x="126.5" y="88.8">VT1</text>
<text x="76.1" y="101.4">R1</text>
<text x="44" y="105">TW1.2</text>
<text x="140.1" y="104.6">L5</text>
<text x="169" y="105.3">TW2.2</text>
<text x="108.9" y="112.8">L3</text>
<text x="139.4" y="113.7">+Е</text>
<text x="66.7" y="117.8">L1</text>
<text x="84.4" y="117.8">C1</text>
<text x="43.8" y="124.9">TW1.1</text>
<text x="112.4" y="121.9">Е</text>
<text x="130.7" y="122.3">C8</text>
<text x="168.7" y="125.7">TW2.1</text>
<text x="96.8" y="130.3">C6</text>
<text x="140.6" y="129.7">L6</text>
<text x="93.1" y="143.4">C7</text>
<text x="109.2" y="138">L4</text>
<text x="44.3" y="148.1">TW1.3</text>
<text x="79" y="144.4">R4</text>
<text x="142.6" y="147.5">C10</text>
<text x="168.5" y="146.8">TW2.3</text>
<text x="84.3" y="156.5">C4</text>
<text x="126.4" y="162.7">VT2</text>
<text x="77.9" y="175.8">R2</text>
<text x="67.6" y="192.6">L2</text>
<text x="85.4" y="192.7">C2</text>
</g>
<g font-size="5.4">
<text x="12.6" y="46.3" transform="rotate(-90 12.6 46.3)">Перв. примен.</text>
<text x="12.6" y="103.4" transform="rotate(-90 12.6 103.4)">Справ. !</text>
<text x="12.6" y="176.1" transform="rotate(-90 12.6 176.1)">Подп. и дата</text>
<text x="12.6" y="205.2" transform="rotate(-90 12.6 205.2)">Инв. ! дубл.</text>
<text x="12.6" y="230.9" transform="rotate(-90 12.6 230.9)">Взам. инв. !</text>
<text x="159.3" y="256.6">Лит.</text>
<text x="173.4" y="256.6">Масса</text>
<text x="188.3" y="256.6">Масштаб</text>
<text x="12.6" y="261.1" transform="rotate(-90 12.6 261.1)">Подп. и дата</text>
<text x="41.6" y="261.6">! докум.</text>
<text x="63.9" y="261.6">Подп.</text>
<text x="21" y="266.6">Разраб.</text>
<text x="38" y="266.6">Борзенков</text>
<text x="21" y="271.6">Пров.</text>
<text x="38" y="271.6">Сафин</text>
<text x="21" y="276.6">Т.контр.</text>
<text x="157.1" y="276.6">Лист</text>
<text x="178.3" y="276.6">Листов</text>
<text x="198.5" y="276.6">1</text>
<text x="21" y="286.6">Н.контр.</text>
<text x="7.5" y="292.5" transform="rotate(-90 7.5 292.5)">КОМПАС-3Dv22Учебнаяверсия©2023ООО&quot;АСКОН-Системыпроектирования&quot;, Россия. Всеправазащищены.</text>
<text x="12.6" y="290.2" transform="rotate(-90 12.6 290.2)">Инв. ! подл.</text>
<text x="21" y="291.6">Утв.</text>
<text x="8.5" y="296.7">Недлякоммерческогоиспользования</text>
<text x="96" y="296.6">Копировал</text>
<text x="166" y="296.6">Формат</text>
<text x="186" y="296.6">A4</text>
</g>
<g font-size="5.3">
<text x="21.1" y="261.6">Изм.</text>
<text x="28.1" y="261.6">Лист</text>
<text x="76.1" y="261.6">Дата</text>
</g>
<g font-size="5.1">
<text x="144.4" y="113.7">к.</text>
<text x="115" y="121.9">см.</text>
</g>
</svg>
